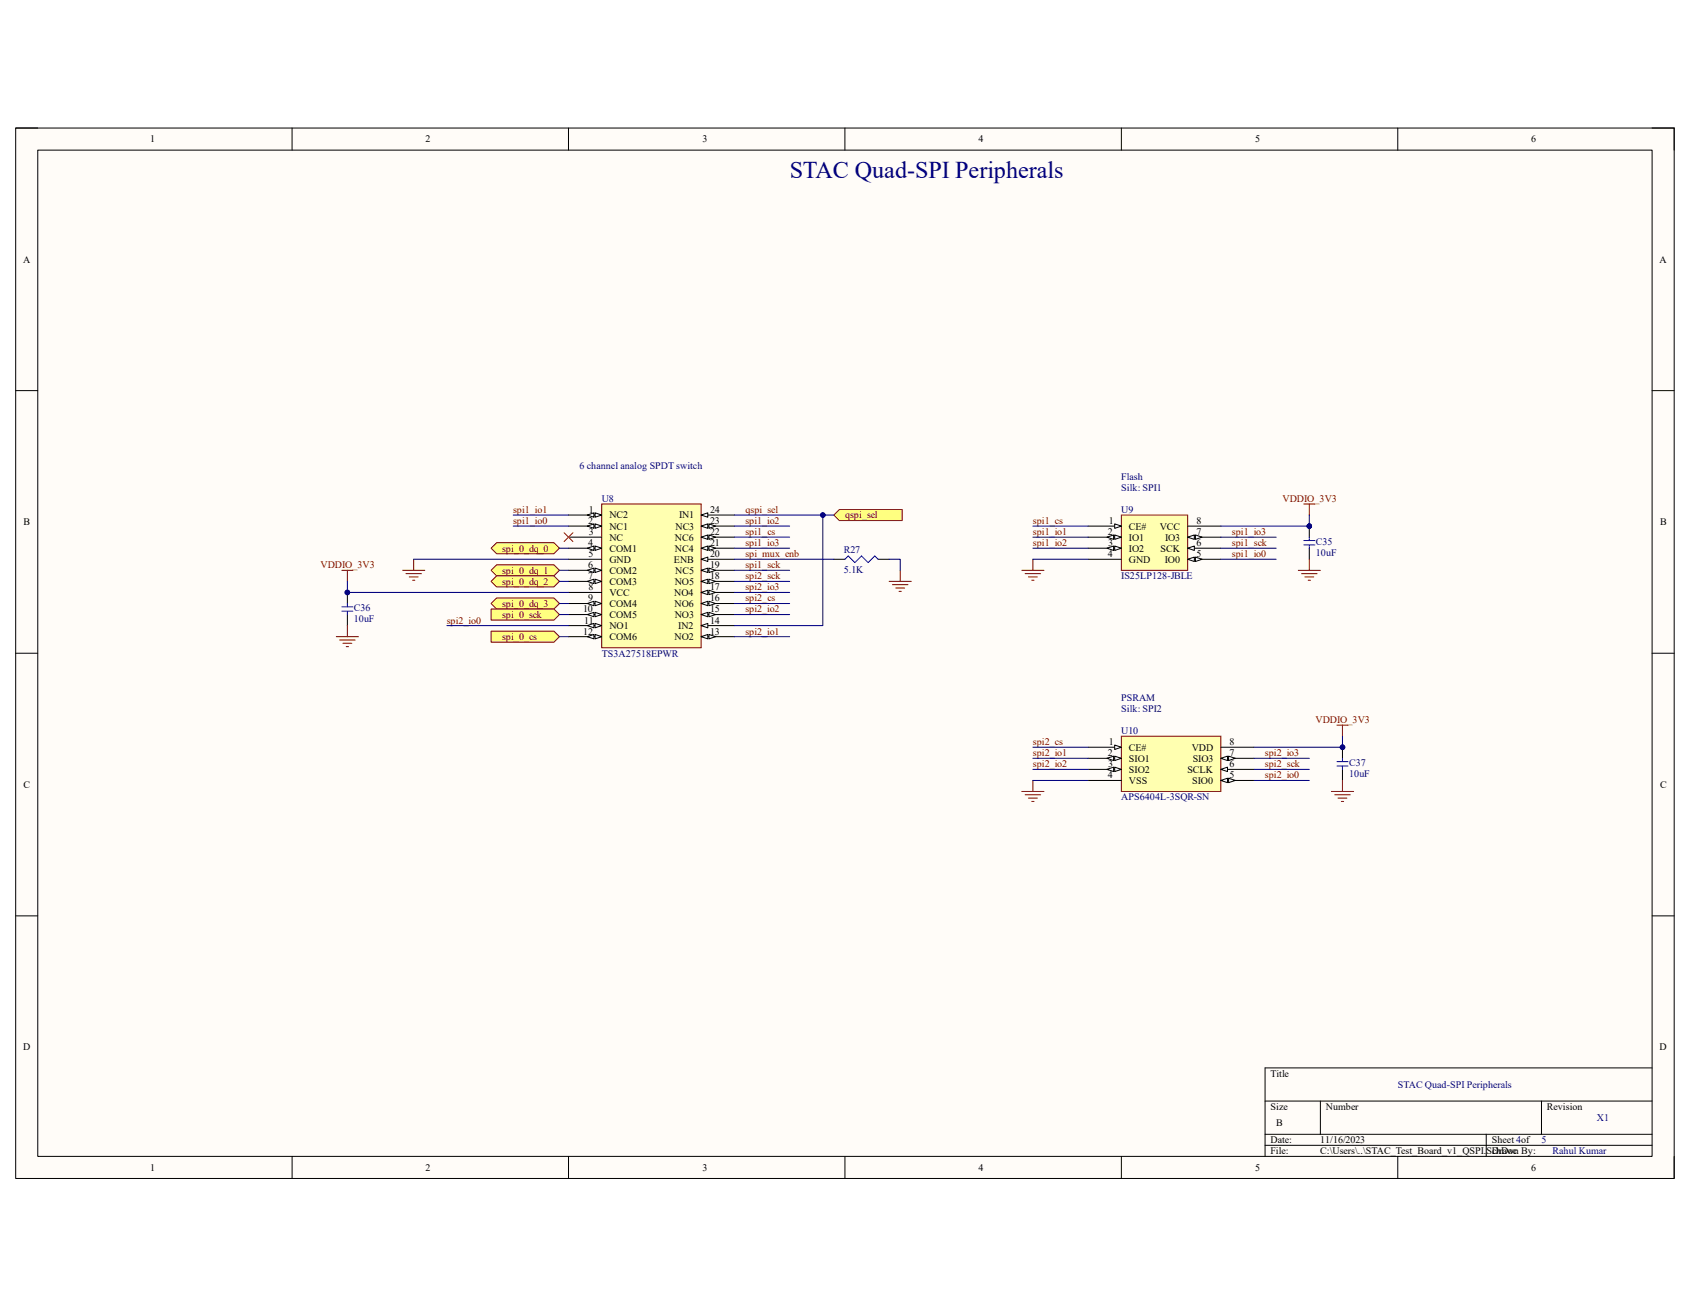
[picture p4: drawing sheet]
<svg xmlns="http://www.w3.org/2000/svg" width="279mm" height="216mm" viewBox="0 0 279 216" stroke-linecap="round" stroke-linejoin="round" font-family="sans-serif">
<path d="M2.6 21.2h274.2v173.6h-274.2z" fill-rule="evenodd" fill="#fffcf8"/>
<path d="M2.6 21.2h274.2v173.6h-274.2z" fill="none" stroke="#000" stroke-width=".17"/>
<path d="M6.2 24.8h266.9v166.4h-266.9z" fill-rule="evenodd" fill="#fffcf8"/>
<g fill="none" stroke="#000" stroke-width=".17">
<path d="M2.6 21.2h3.6M6.2 24.8h266.9v166.4h-266.9zM48.3 21.2v3.6M94 21.2v3.6M139.7 21.2v3.6M185.4 21.2v3.6M231.1 21.2v3.6M273.1 21.2h3.7v3.6M2.6 64.6h3.6M273.1 64.6h3.7M2.6 108h3.6M273.1 108h3.7"/>
<path d="M2.6 151.4h3.6M273.1 151.4h3.7M273.1 176.5h-64v14.7M48.3 191.2v3.6M94 191.2v3.6M139.7 191.2v3.6M185.4 191.2v3.6M209.1 182h64M209.1 187.5h64M209.1 189.3h64M218.3 182v5.5M231.1 191.2v3.6"/>
<path d="M245.7 187.5v3.7M254.8 182v5.5M276.8 191.2v3.6"/>
</g>
<path d="M99.5 83.3h16.4v23.8h-16.4z" fill-rule="evenodd" fill="#ffffb0"/>
<path d="M99.5 83.3h16.4v23.8h-16.4z" fill="none" stroke="#800000" stroke-width=".17"/>
<path d="M94 85.1h5.5" fill="none" stroke="#000" stroke-width=".17"/>
<path d="M98.4 84.8l1.1 .3-1.1 .4z" fill="#f8fcff"/>
<path d="M98.4 84.8l1.1 .3-1.1 .4z" fill="none" stroke="#000" stroke-width=".17"/>
<path d="M97.1 85.1l1.1-.3v.7z" fill="#f8fcff"/>
<path d="M94 87h5.5M97.1 85.1l1.1-.3v.7z" fill="none" stroke="#000" stroke-width=".17"/>
<path d="M98.4 86.6l1.1 .4-1.1 .3z" fill="#f8fcff"/>
<path d="M98.4 86.6l1.1 .4-1.1 .3z" fill="none" stroke="#000" stroke-width=".17"/>
<path d="M97.1 87l1.1-.4v.7z" fill="#f8fcff"/>
<path d="M94 88.8h5.5M94 90.6h5.5M97.1 87l1.1-.4v.7z" fill="none" stroke="#000" stroke-width=".17"/>
<path d="M98.4 90.3l1.1 .3-1.1 .4z" fill="#f8fcff"/>
<path d="M98.4 90.3l1.1 .3-1.1 .4z" fill="none" stroke="#000" stroke-width=".17"/>
<path d="M97.1 90.6l1.1-.3v.7z" fill="#f8fcff"/>
<path d="M94 92.5h5.5M94 94.3h5.5M97.1 90.6l1.1-.3v.7z" fill="none" stroke="#000" stroke-width=".17"/>
<path d="M98.4 93.9l1.1 .4-1.1 .3z" fill="#f8fcff"/>
<path d="M98.4 93.9l1.1 .4-1.1 .3z" fill="none" stroke="#000" stroke-width=".17"/>
<path d="M97.1 94.3l1.1-.4v.7z" fill="#f8fcff"/>
<path d="M94 96.1h5.5M97.1 94.3l1.1-.4v.7z" fill="none" stroke="#000" stroke-width=".17"/>
<path d="M98.4 95.7l1.1 .4-1.1 .4z" fill="#f8fcff"/>
<path d="M98.4 95.7l1.1 .4-1.1 .4z" fill="none" stroke="#000" stroke-width=".17"/>
<path d="M97.1 96.1l1.1-.4v.8z" fill="#f8fcff"/>
<path d="M94 97.9h5.5M94 99.8h5.5M97.1 96.1l1.1-.4v.8z" fill="none" stroke="#000" stroke-width=".17"/>
<path d="M98.4 99.4l1.1 .4-1.1 .3z" fill="#f8fcff"/>
<path d="M98.4 99.4l1.1 .4-1.1 .3z" fill="none" stroke="#000" stroke-width=".17"/>
<path d="M97.1 99.8l1.1-.4v.7z" fill="#f8fcff"/>
<path d="M97.1 99.8l1.1-.4v.7zM94 101.6h5.5" fill="none" stroke="#000" stroke-width=".17"/>
<path d="M98.4 101.2l1.1 .4-1.1 .4z" fill="#f8fcff"/>
<path d="M98.4 101.2l1.1 .4-1.1 .4z" fill="none" stroke="#000" stroke-width=".17"/>
<path d="M97.1 101.6l1.1-.4v.8z" fill="#f8fcff"/>
<path d="M94 103.4h5.5M97.1 101.6l1.1-.4v.8z" fill="none" stroke="#000" stroke-width=".17"/>
<path d="M98.4 103.1l1.1 .3-1.1 .4z" fill="#f8fcff"/>
<path d="M98.4 103.1l1.1 .3-1.1 .4z" fill="none" stroke="#000" stroke-width=".17"/>
<path d="M97.1 103.4l1.1-.3v.7z" fill="#f8fcff"/>
<path d="M94 105.3h5.5M97.1 103.4l1.1-.3v.7z" fill="none" stroke="#000" stroke-width=".17"/>
<path d="M98.4 104.9l1.1 .4-1.1 .3z" fill="#f8fcff"/>
<path d="M98.4 104.9l1.1 .4-1.1 .3z" fill="none" stroke="#000" stroke-width=".17"/>
<path d="M97.1 105.3l1.1-.4v.7z" fill="#f8fcff"/>
<path d="M97.1 105.3l1.1-.4v.7zM115.9 105.3h5.5" fill="none" stroke="#000" stroke-width=".17"/>
<path d="M115.9 105.3l1.1-.4v.7z" fill="#f8fcff"/>
<path d="M115.9 105.3l1.1-.4v.7z" fill="none" stroke="#000" stroke-width=".17"/>
<path d="M117.2 104.9l1.1 .4-1.1 .3z" fill="#f8fcff"/>
<path d="M115.9 103.4h5.5M117.2 104.9l1.1 .4-1.1 .3z" fill="none" stroke="#000" stroke-width=".17"/>
<path d="M115.9 103.4l1.1-.3v.7z" fill="#f8fcff"/>
<path d="M115.9 103.4l1.1-.3v.7zM115.9 101.6h5.5" fill="none" stroke="#000" stroke-width=".17"/>
<path d="M115.9 101.6l1.1-.4v.8z" fill="#f8fcff"/>
<path d="M115.9 101.6l1.1-.4v.8z" fill="none" stroke="#000" stroke-width=".17"/>
<path d="M117.2 101.2l1.1 .4-1.1 .4z" fill="#f8fcff"/>
<path d="M115.9 99.8h5.5M117.2 101.2l1.1 .4-1.1 .4z" fill="none" stroke="#000" stroke-width=".17"/>
<path d="M115.9 99.8l1.1-.4v.7z" fill="#f8fcff"/>
<path d="M115.9 99.8l1.1-.4v.7z" fill="none" stroke="#000" stroke-width=".17"/>
<path d="M117.2 99.4l1.1 .4-1.1 .3z" fill="#f8fcff"/>
<path d="M115.9 97.9h5.5M117.2 99.4l1.1 .4-1.1 .3z" fill="none" stroke="#000" stroke-width=".17"/>
<path d="M115.9 97.9l1.1-.3v.7z" fill="#f8fcff"/>
<path d="M115.9 97.9l1.1-.3v.7z" fill="none" stroke="#000" stroke-width=".17"/>
<path d="M117.2 97.6l1.1 .3-1.1 .4z" fill="#f8fcff"/>
<path d="M115.9 96.1h5.5M117.2 97.6l1.1 .3-1.1 .4z" fill="none" stroke="#000" stroke-width=".17"/>
<path d="M115.9 96.1l1.1-.4v.8z" fill="#f8fcff"/>
<path d="M115.9 96.1l1.1-.4v.8z" fill="none" stroke="#000" stroke-width=".17"/>
<path d="M117.2 95.7l1.1 .4-1.1 .4z" fill="#f8fcff"/>
<path d="M115.9 94.3h5.5M117.2 95.7l1.1 .4-1.1 .4z" fill="none" stroke="#000" stroke-width=".17"/>
<path d="M115.9 94.3l1.1-.4v.7z" fill="#f8fcff"/>
<path d="M115.9 94.3l1.1-.4v.7z" fill="none" stroke="#000" stroke-width=".17"/>
<path d="M117.2 93.9l1.1 .4-1.1 .3z" fill="#f8fcff"/>
<path d="M115.9 92.5h5.5M117.2 93.9l1.1 .4-1.1 .3z" fill="none" stroke="#000" stroke-width=".17"/>
<path d="M115.9 92.5l1.1-.4v.7z" fill="#f8fcff"/>
<path d="M115.9 92.5l1.1-.4v.7zM115.9 90.6h5.5" fill="none" stroke="#000" stroke-width=".17"/>
<path d="M115.9 90.6l1.1-.3v.7z" fill="#f8fcff"/>
<path d="M115.9 90.6l1.1-.3v.7z" fill="none" stroke="#000" stroke-width=".17"/>
<path d="M117.2 90.3l1.1 .3-1.1 .4z" fill="#f8fcff"/>
<path d="M115.9 88.8h5.5M117.2 90.3l1.1 .3-1.1 .4z" fill="none" stroke="#000" stroke-width=".17"/>
<path d="M115.9 88.8l1.1-.4v.8z" fill="#f8fcff"/>
<path d="M115.9 88.8l1.1-.4v.8z" fill="none" stroke="#000" stroke-width=".17"/>
<path d="M117.2 88.4l1.1 .4-1.1 .4z" fill="#f8fcff"/>
<path d="M115.9 87h5.5M117.2 88.4l1.1 .4-1.1 .4z" fill="none" stroke="#000" stroke-width=".17"/>
<path d="M115.9 87l1.1-.4v.7z" fill="#f8fcff"/>
<path d="M115.9 87l1.1-.4v.7z" fill="none" stroke="#000" stroke-width=".17"/>
<path d="M117.2 86.6l1.1 .4-1.1 .3z" fill="#f8fcff"/>
<path d="M115.9 85.1h5.5M117.2 86.6l1.1 .4-1.1 .3z" fill="none" stroke="#000" stroke-width=".17"/>
<path d="M115.9 85.1l1.1-.3v.7z" fill="#f8fcff"/>
<path d="M115.9 85.1l1.1-.3v.7z" fill="none" stroke="#000" stroke-width=".17"/>
<path d="M56.5 94.3h1.8M57.4 94.3v1.8" fill="none" stroke="#800000" stroke-width=".17"/>
<circle cx="57.4" cy="97.9" r=".37" fill="#000080"/>
<circle cx="57.4" cy="97.9" r=".37" fill="none" stroke="#000080" stroke-width=".17"/>
<path d="M57.4 97.9v1.9" fill="none" stroke="#000" stroke-width=".17"/>
<circle cx="57.4" cy="97.9" r=".37" fill="#000080"/>
<circle cx="57.4" cy="97.9" r=".37" fill="none" stroke="#000080" stroke-width=".17"/>
<path d="M137.9 92.5h1.8M145.2 92.5h1.8M57.4 101.6v1.8" fill="none" stroke="#000" stroke-width=".17"/>
<path d="M57.4 99.8v.5M139.7 92.5l.5-.6 1.1 1.1 1.1-1.1 1.1 1.1 1.1-1.1 .6 .6M56.5 100.3h1.8M56.5 101h1.8M57.4 101v.6" fill="none" stroke="#00f" stroke-width=".17"/>
<g fill="none" stroke="#800000" stroke-width=".17">
<path d="M66.6 94.3h3.6M67.1 94.8h2.6M67.7 95.4h1.4M68.2 95.9h.4M68.4 92.5v1.8M147 96.1h3.7M147.5 96.7h2.6M148.1 97.2h1.5M148.6 97.8h.4M148.8 94.3v1.8M55.6 105.3h3.7M56.1 105.8h2.6"/>
<path d="M56.7 106.3h1.5M57.2 106.9h.4M57.4 103.4v1.9"/>
</g>
<path d="M93.3 88.1l1.4 1.4M94.7 88.1l-1.4 1.4" fill="none" stroke="#f00" stroke-width=".17"/>
<path d="M185.4 85.1h11v9.2h-11z" fill-rule="evenodd" fill="#ffffb0"/>
<path d="M185.4 85.1h11v9.2h-11z" fill="none" stroke="#800000" stroke-width=".17"/>
<path d="M179.9 87h5.5" fill="none" stroke="#000" stroke-width=".17"/>
<path d="M184.3 86.6l1.1 .4-1.1 .3z" fill="#f8fcff"/>
<path d="M179.9 88.8h5.5M184.3 86.6l1.1 .4-1.1 .3z" fill="none" stroke="#000" stroke-width=".17"/>
<path d="M184.3 88.4l1.1 .4-1.1 .4z" fill="#f8fcff"/>
<path d="M184.3 88.4l1.1 .4-1.1 .4z" fill="none" stroke="#000" stroke-width=".17"/>
<path d="M183 88.8l1.1-.4v.8z" fill="#f8fcff"/>
<path d="M179.9 90.6h5.5M183 88.8l1.1-.4v.8z" fill="none" stroke="#000" stroke-width=".17"/>
<path d="M184.3 90.3l1.1 .3-1.1 .4z" fill="#f8fcff"/>
<path d="M184.3 90.3l1.1 .3-1.1 .4z" fill="none" stroke="#000" stroke-width=".17"/>
<path d="M183 90.6l1.1-.3v.7z" fill="#f8fcff"/>
<path d="M179.9 92.5h5.5M183 90.6l1.1-.3v.7zM196.4 92.5h5.4" fill="none" stroke="#000" stroke-width=".17"/>
<path d="M196.4 92.5l1.1-.4v.7z" fill="#f8fcff"/>
<path d="M196.4 92.5l1.1-.4v.7z" fill="none" stroke="#000" stroke-width=".17"/>
<path d="M197.6 92.1l1.1 .4-1.1 .3z" fill="#f8fcff"/>
<path d="M196.4 90.6h5.4M197.6 92.1l1.1 .4-1.1 .3z" fill="none" stroke="#000" stroke-width=".17"/>
<path d="M196.4 90.6l1.1-.3v.7z" fill="#f8fcff"/>
<path d="M196.4 90.6l1.1-.3v.7zM196.4 88.8h5.4" fill="none" stroke="#000" stroke-width=".17"/>
<path d="M196.4 88.8l1.1-.4v.8z" fill="#f8fcff"/>
<path d="M196.4 88.8l1.1-.4v.8z" fill="none" stroke="#000" stroke-width=".17"/>
<path d="M197.6 88.4l1.1 .4-1.1 .4z" fill="#f8fcff"/>
<path d="M196.4 87h5.4M197.6 88.4l1.1 .4-1.1 .4z" fill="none" stroke="#000" stroke-width=".17"/>
<path d="M168.9 94.3h3.7M169.5 94.8h2.5M170 95.4h1.5M170.6 95.9h.3M170.8 92.5v1.8" fill="none" stroke="#800000" stroke-width=".17"/>
<circle cx="216.5" cy="87" r=".37" fill="#000080"/>
<circle cx="216.5" cy="87" r=".37" fill="none" stroke="#000080" stroke-width=".17"/>
<path d="M216.5 87v1.8" fill="none" stroke="#000" stroke-width=".17"/>
<circle cx="216.5" cy="87" r=".37" fill="#000080"/>
<circle cx="216.5" cy="87" r=".37" fill="none" stroke="#000080" stroke-width=".17"/>
<path d="M216.5 90.6v1.9" fill="none" stroke="#000" stroke-width=".17"/>
<path d="M215.6 89.4h1.8M215.6 90.1h1.8M216.5 88.8v.6M216.5 90.1v.5" fill="none" stroke="#00f" stroke-width=".17"/>
<path d="M214.6 94.3h3.7M215.2 94.8h2.5M215.6 83.3h1.8M215.7 95.4h1.5M216.3 95.9h.3M216.5 83.3v1.8M216.5 92.5v1.8" fill="none" stroke="#800000" stroke-width=".17"/>
<path d="M185.4 121.7h16.4v9.1h-16.4z" fill-rule="evenodd" fill="#ffffb0"/>
<path d="M185.4 121.7h16.4v9.1h-16.4z" fill="none" stroke="#800000" stroke-width=".17"/>
<path d="M179.9 123.5h5.5" fill="none" stroke="#000" stroke-width=".17"/>
<path d="M184.3 123.2l1.1 .3-1.1 .4z" fill="#f8fcff"/>
<path d="M179.9 125.4h5.5M184.3 123.2l1.1 .3-1.1 .4z" fill="none" stroke="#000" stroke-width=".17"/>
<path d="M184.3 125l1.1 .4-1.1 .3z" fill="#f8fcff"/>
<path d="M184.3 125l1.1 .4-1.1 .3z" fill="none" stroke="#000" stroke-width=".17"/>
<path d="M183 125.4l1.1-.4v.7z" fill="#f8fcff"/>
<path d="M179.9 127.2h5.5M183 125.4l1.1-.4v.7z" fill="none" stroke="#000" stroke-width=".17"/>
<path d="M184.3 126.8l1.1 .4-1.1 .4z" fill="#f8fcff"/>
<path d="M184.3 126.8l1.1 .4-1.1 .4z" fill="none" stroke="#000" stroke-width=".17"/>
<path d="M183 127.2l1.1-.4v.8z" fill="#f8fcff"/>
<path d="M179.9 129h5.5M183 127.2l1.1-.4v.8zM201.8 129h5.5" fill="none" stroke="#000" stroke-width=".17"/>
<path d="M201.8 129l1.1-.3v.7z" fill="#f8fcff"/>
<path d="M201.8 129l1.1-.3v.7z" fill="none" stroke="#000" stroke-width=".17"/>
<path d="M203.1 128.7l1.1 .3-1.1 .4z" fill="#f8fcff"/>
<path d="M201.8 127.2h5.5M203.1 128.7l1.1 .3-1.1 .4z" fill="none" stroke="#000" stroke-width=".17"/>
<path d="M201.8 127.2l1.1-.4v.8z" fill="#f8fcff"/>
<path d="M201.8 127.2l1.1-.4v.8zM201.8 125.4h5.5" fill="none" stroke="#000" stroke-width=".17"/>
<path d="M201.8 125.4l1.1-.4v.7z" fill="#f8fcff"/>
<path d="M201.8 125.4l1.1-.4v.7z" fill="none" stroke="#000" stroke-width=".17"/>
<path d="M203.1 125l1.1 .4-1.1 .3z" fill="#f8fcff"/>
<path d="M201.8 123.5h5.5M203.1 125l1.1 .4-1.1 .3z" fill="none" stroke="#000" stroke-width=".17"/>
<path d="M168.9 130.8h3.7M169.5 131.4h2.5M170 131.9h1.5M170.6 132.5h.3M170.8 129v1.8" fill="none" stroke="#800000" stroke-width=".17"/>
<circle cx="221.9" cy="123.5" r=".37" fill="#000080"/>
<circle cx="221.9" cy="123.5" r=".37" fill="none" stroke="#000080" stroke-width=".17"/>
<path d="M221.9 123.5v1.9" fill="none" stroke="#000" stroke-width=".17"/>
<circle cx="221.9" cy="123.5" r=".37" fill="#000080"/>
<circle cx="221.9" cy="123.5" r=".37" fill="none" stroke="#000080" stroke-width=".17"/>
<path d="M221.9 127.2v1.8" fill="none" stroke="#000" stroke-width=".17"/>
<path d="M221 125.9h1.9M221 126.6h1.9M221.9 125.4v.5M221.9 126.6v.6" fill="none" stroke="#00f" stroke-width=".17"/>
<path d="M221 119.9h1.9M221.9 119.9v1.8M220.1 130.8h3.7M220.7 131.4h2.5M221.2 131.9h1.5M221.8 132.5h.3M221.9 129v1.8" fill="none" stroke="#800000" stroke-width=".17"/>
<path d="M81.2 90.6l.9-.9h9.5l.9 .9-.9 .9h-9.5z" fill-rule="evenodd" fill="#ffff80"/>
<path d="M81.2 90.6l.9-.9h9.5l.9 .9-.9 .9h-9.5z" fill="none" stroke="#800000" stroke-width=".17"/>
<path d="M81.2 94.3l.9-.9h9.5l.9 .9-.9 .9h-9.5z" fill-rule="evenodd" fill="#ffff80"/>
<path d="M81.2 94.3l.9-.9h9.5l.9 .9-.9 .9h-9.5z" fill="none" stroke="#800000" stroke-width=".17"/>
<path d="M81.2 96.1l.9-.9h9.5l.9 .9-.9 .9h-9.5z" fill-rule="evenodd" fill="#ffff80"/>
<path d="M81.2 96.1l.9-.9h9.5l.9 .9-.9 .9h-9.5z" fill="none" stroke="#800000" stroke-width=".17"/>
<path d="M81.2 99.8l.9-.9h9.5l.9 .9-.9 .9h-9.5z" fill-rule="evenodd" fill="#ffff80"/>
<path d="M81.2 99.8l.9-.9h9.5l.9 .9-.9 .9h-9.5z" fill="none" stroke="#800000" stroke-width=".17"/>
<path d="M81.2 100.7h10.4l.9 .9-.9 .9h-10.4z" fill-rule="evenodd" fill="#ffff80"/>
<path d="M81.2 100.7h10.4l.9 .9-.9 .9h-10.4z" fill="none" stroke="#800000" stroke-width=".17"/>
<path d="M81.2 104.3h10.4l.9 1-.9 .9h-10.4z" fill-rule="evenodd" fill="#ffff80"/>
<path d="M81.2 104.3h10.4l.9 1-.9 .9h-10.4z" fill="none" stroke="#800000" stroke-width=".17"/>
<path d="M137.9 85.1l.9-.9h10.4v1.9h-10.4z" fill-rule="evenodd" fill="#ffff80"/>
<path d="M137.9 85.1l.9-.9h10.4v1.9h-10.4z" fill="none" stroke="#800000" stroke-width=".17"/>
<g fill="none" stroke="#000080" stroke-width=".17">
<path d="M57.4 96.1v1.8h36.6M84.8 85.1h9.2M84.8 87h9.2M121.4 87h9.1M121.4 99.8h9.1M121.4 97.9h9.1M121.4 96.1h9.1M121.4 94.3h9.1M121.4 90.6h9.1M121.4 88.8h9.1M73.9 103.4h20.1M121.4 105.3h9.1"/>
<path d="M121.4 101.6h9.1"/>
</g>
<circle cx="57.4" cy="97.9" r=".37" fill="#000080"/>
<g fill="none" stroke="#000080" stroke-width=".17">
<path d="M68.4 92.5h25.6M121.4 92.5h16.5M147 92.5h1.8v1.8M170.8 92.5h9.1M170.8 87h9.1M170.8 88.8h9.1M170.8 90.6h9.1M201.8 92.5h9.2M201.8 88.8h9.2M201.8 90.6h9.2M216.5 85.1v1.9h-14.7"/>
<circle cx="57.4" cy="97.9" r=".37"/>
</g>
<circle cx="216.5" cy="87" r=".37" fill="#000080"/>
<g fill="none" stroke="#000080" stroke-width=".17">
<path d="M170.8 123.5h9.1M170.8 125.4h9.1M170.8 127.2h9.1M170.8 129h9.1M207.3 125.4h9.2M207.3 127.2h9.2M207.3 129h9.2M221.9 121.7v1.8h-14.6"/>
<circle cx="216.5" cy="87" r=".37"/>
</g>
<circle cx="221.9" cy="123.5" r=".37" fill="#000080"/>
<g fill="none" stroke="#000080" stroke-width=".17">
<path d="M92.5 90.6h1.5M121.4 85.1h14.6v18.3h-14.6"/>
<circle cx="221.9" cy="123.5" r=".37"/>
</g>
<circle cx="136" cy="85.1" r=".37" fill="#000080"/>
<g fill="none" stroke="#000080" stroke-width=".17">
<path d="M136 85.1h1.9"/>
<circle cx="136" cy="85.1" r=".37"/>
</g>
<circle cx="136" cy="85.1" r=".37" fill="#000080"/>
<g fill="none" stroke="#000080" stroke-width=".17">
<path d="M92.5 99.8h1.5M92.5 94.3h1.5M92.5 96.1h1.5M92.5 105.3h1.5M92.5 101.6h1.5"/>
<circle cx="136" cy="85.1" r=".37"/>
</g>
<text font-size="4" fill="#000080" x="130.6" y="29.5">STAC Quad-SPI Peripherals</text>
<g font-size="1.7">
<text x="24.8" y="23.5">1</text>
<text x="70.4" y="23.5">2</text>
<text x="116.1" y="23.5">3</text>
<text x="161.8" y="23.5">4</text>
<text x="207.5" y="23.5">5</text>
<text x="253.2" y="23.5">6</text>
<text x="3.8" y="43.4">A</text>
<text x="274.4" y="43.4">A</text>
<text x="3.9" y="86.8">B</text>
<text x="97.2" y="86.6">2</text>
<text x="97.3" y="88.4">3</text>
<text x="97.4" y="84.8">1</text>
<text x="100.8" y="85.7">NC2</text>
<text x="100.8" y="87.5">NC1</text>
<text x="100.8" y="89.4">NC</text>
<text x="111.6" y="89.4">NC6</text>
<text x="111.7" y="87.5">NC3</text>
<text x="112.3" y="85.7">IN1</text>
<text x="117.4" y="88.4">22</text>
<text x="117.4" y="86.6">23</text>
<text x="117.4" y="84.8">24</text>
<text x="183.2" y="88.4">2</text>
<text x="183.3" y="86.6">1</text>
<text x="186.6" y="87.5">CE#</text>
<text x="186.6" y="89.4">IO1</text>
<text x="191.7" y="87.5">VCC</text>
<text x="192.6" y="89.4">IO3</text>
<text x="197.8" y="88.4">7</text>
<text x="197.8" y="86.6">8</text>
<text x="274.4" y="86.8">B</text>
<text x="97.2" y="90.3">4</text>
<text x="97.2" y="93.9">6</text>
<text x="97.2" y="95.8">7</text>
<text x="97.3" y="92.1">5</text>
<text x="100.8" y="91.2">COM1</text>
<text x="100.8" y="93">GND</text>
<text x="100.8" y="94.8">COM2</text>
<text x="111.4" y="93">ENB</text>
<text x="111.6" y="91.2">NC4</text>
<text x="111.6" y="94.8">NC5</text>
<text x="117.4" y="95.8">18</text>
<text x="117.4" y="93.9">19</text>
<text x="117.4" y="92.1">20</text>
<text x="117.4" y="90.3">21</text>
<text x="183.1" y="92.1">4</text>
<text x="183.2" y="90.3">3</text>
<text x="186.6" y="91.2">IO2</text>
<text x="186.6" y="93">GND</text>
<text x="191.9" y="91.2">SCK</text>
<text x="192.6" y="93">IO0</text>
<text x="197.8" y="92.1">5</text>
<text x="197.8" y="90.3">6</text>
<text x="96.4" y="101.2">10</text>
<text x="97.2" y="99.4">9</text>
<text x="97.3" y="97.6">8</text>
<text x="100.8" y="96.6">COM3</text>
<text x="100.8" y="98.5">VCC</text>
<text x="100.8" y="100.3">COM4</text>
<text x="111.5" y="98.5">NO4</text>
<text x="111.5" y="100.3">NO6</text>
<text x="111.5" y="96.6">NO5</text>
<text x="117.4" y="101.2">15</text>
<text x="117.4" y="99.4">16</text>
<text x="117.4" y="97.6">17</text>
<text x="96.4" y="104.9">12</text>
<text x="96.6" y="103.1">11</text>
<text x="100.8" y="102.2">COM5</text>
<text x="100.8" y="104">NO1</text>
<text x="100.8" y="105.8">COM6</text>
<text x="111.5" y="105.8">NO2</text>
<text x="111.5" y="102.2">NO3</text>
<text x="112.1" y="104">IN2</text>
<text x="117.4" y="104.9">13</text>
<text x="117.4" y="103.1">14</text>
<text x="183.2" y="125">2</text>
<text x="183.3" y="123.2">1</text>
<text x="186.6" y="124.1">CE#</text>
<text x="186.6" y="125.9">SIO1</text>
<text x="197" y="124.1">VDD</text>
<text x="197.2" y="125.9">SIO3</text>
<text x="203.3" y="125">7</text>
<text x="203.3" y="123.2">8</text>
<text x="3.9" y="130.3">C</text>
<text x="183.1" y="128.7">4</text>
<text x="183.2" y="126.8">3</text>
<text x="186.6" y="127.8">SIO2</text>
<text x="186.6" y="129.6">VSS</text>
<text x="196.3" y="127.8">SCLK</text>
<text x="197.1" y="129.6">SIO0</text>
<text x="203.3" y="128.7">5</text>
<text x="203.3" y="126.8">6</text>
<text x="274.4" y="130.3">C</text>
<text x="3.9" y="173.7">D</text>
<text x="274.4" y="173.7">D</text>
<text x="210.1" y="178">Title</text>
<text x="210.1" y="183.5">Size</text>
<text x="219.2" y="183.5">Number</text>
<text x="255.7" y="183.5">Revision</text>
<text x="210.1" y="189">Date:</text>
<text x="210.1" y="190.8">File:</text>
<text x="211" y="186.2">B</text>
<text x="218.3" y="189">11/16/2023</text>
<text x="218.3" y="190.8">C:\Users\..\STAC_Test_Board_v1_QSPI.SchDoc</text>
<text x="246.6" y="189">Sheet of</text>
<text x="246.6" y="190.8">Drawn By:</text>
<text x="24.8" y="193.5">1</text>
<text x="70.4" y="193.5">2</text>
<text x="116.1" y="193.5">3</text>
<text x="161.8" y="193.5">4</text>
<text x="207.5" y="193.5">5</text>
<text x="253.2" y="193.5">6</text>
</g>
<g font-size="1.7" fill="#000080">
<text x="95.8" y="77.5">6 channel analog SPDT switch</text>
<text x="99.5" y="83">U8</text>
<text x="185.4" y="79.3">Flash</text>
<text x="185.4" y="81.1">Silk: SPI1</text>
<text x="185.4" y="84.8">U9</text>
<text x="139.5" y="91.4">R27</text>
<text x="139.5" y="94.7">5.1K</text>
<text x="185.4" y="95.8">IS25LP128-JBLE</text>
<text x="217.6" y="90.1">C35</text>
<text x="217.6" y="91.9">10uF</text>
<text x="58.5" y="101">C36</text>
<text x="58.5" y="102.9">10uF</text>
<text x="99.5" y="108.5">TS3A27518EPWR</text>
<text x="185.4" y="115.9">PSRAM</text>
<text x="185.4" y="117.7">Silk: SPI2</text>
<text x="185.4" y="121.3">U10</text>
<text x="223.1" y="126.7">C37</text>
<text x="223.1" y="128.5">10uF</text>
<text x="185.4" y="132.3">APS6404L-3SQR-SN</text>
<text x="231.1" y="179.8">STAC Quad-SPI Peripherals</text>
<text x="264" y="185.3">X1</text>
<text x="250.7" y="189">4</text>
<text x="254.8" y="189">5</text>
<text x="256.7" y="190.8">Rahul Kumar</text>
</g>
<g font-size="1.7" fill="#800000">
<text x="212" y="83">VDDIO_3V3</text>
<text x="84.8" y="84.8">spi1_io1</text>
<text x="84.8" y="86.6">spi1_io0</text>
<text x="123.2" y="84.8">qspi_sel</text>
<text x="123.2" y="86.6">spi1_io2</text>
<text x="123.2" y="88.4">spi1_cs</text>
<text x="139.7" y="85.7">qspi_sel</text>
<text x="170.8" y="86.6">spi1_cs</text>
<text x="170.8" y="88.4">spi1_io1</text>
<text x="203.7" y="88.4">spi1_io3</text>
<text x="53" y="93.9">VDDIO_3V3</text>
<text x="83" y="91.2">spi_0_dq_0</text>
<text x="83" y="94.8">spi_0_dq_1</text>
<text x="123.2" y="90.3">spi1_io3</text>
<text x="123.2" y="92.1">spi_mux_enb</text>
<text x="123.2" y="93.9">spi1_sck</text>
<text x="123.2" y="95.8">spi2_sck</text>
<text x="170.8" y="90.3">spi1_io2</text>
<text x="203.7" y="90.3">spi1_sck</text>
<text x="203.7" y="92.1">spi1_io0</text>
<text x="83" y="96.6">spi_0_dq_2</text>
<text x="83" y="100.3">spi_0_dq_3</text>
<text x="123.2" y="97.6">spi2_io3</text>
<text x="123.2" y="99.4">spi2_cs</text>
<text x="123.2" y="101.2">spi2_io2</text>
<text x="73.9" y="103.1">spi2_io0</text>
<text x="83" y="102.2">spi_0_sck</text>
<text x="83" y="105.8">spi_0_cs</text>
<text x="123.2" y="104.9">spi2_io1</text>
<text x="217.5" y="119.5">VDDIO_3V3</text>
<text x="170.8" y="123.2">spi2_cs</text>
<text x="170.8" y="125">spi2_io1</text>
<text x="209.1" y="125">spi2_io3</text>
<text x="170.8" y="126.8">spi2_io2</text>
<text x="209.1" y="126.8">spi2_sck</text>
<text x="209.1" y="128.7">spi2_io0</text>
</g>
</svg>
